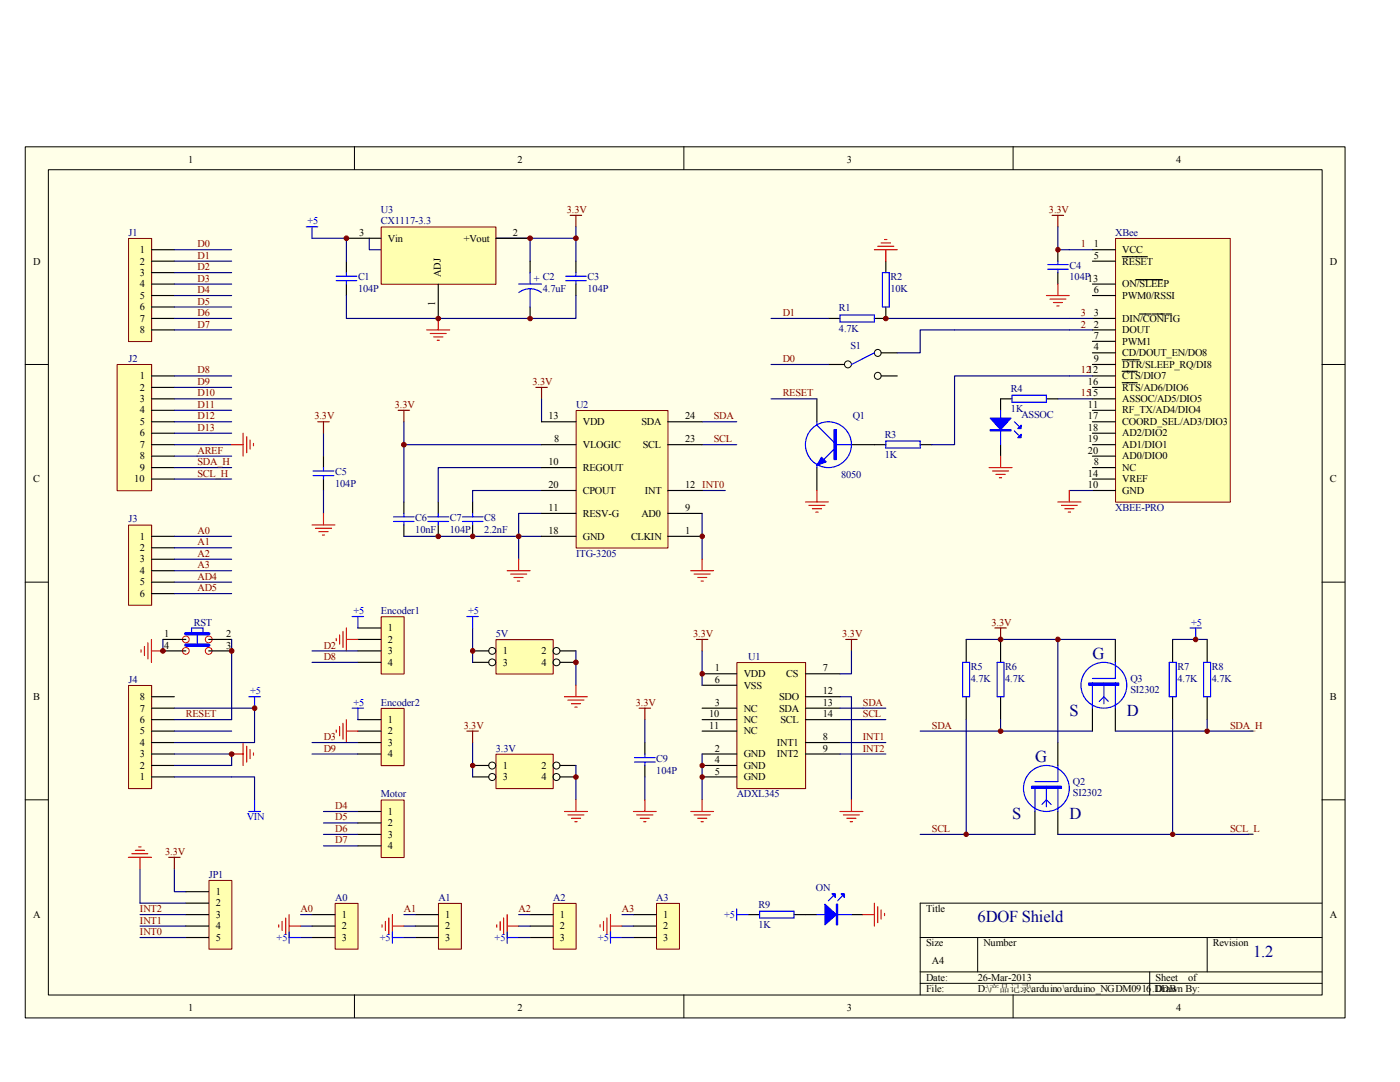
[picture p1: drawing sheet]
<svg xmlns="http://www.w3.org/2000/svg" width="279mm" height="216mm" viewBox="0 0 279 216" stroke-linecap="round" stroke-linejoin="round" font-family="sans-serif">
<path d="M5 29.3h263.4v173.8h-263.4z" fill="#ffffe8"/>
<g fill="none" stroke="#000" stroke-width=".2">
<path d="M5 29.3h263.4v173.8h-263.4zM9.7 33.9h254.2v164.6h-254.2zM70.7 29.3v4.5M136.5 29.3v4.5M202.2 29.3v4.5M5 72.7h4.6M263.8 72.7h4.6M5 116.2h4.6M263.8 116.2h4.6M5 159.6h4.6M263.8 159.6h4.6M70.7 198.5v4.6"/>
<path d="M136.5 198.5v4.6M183.6 187.1h80.2M183.6 193.9h80.2M183.6 196.2h80.2M195.1 187.1v6.8M202.2 198.5v4.6M229.4 193.9v4.6M240.9 187.1v6.8M263.8 180.2h-80.2v18.3"/>
</g>
<path d="M64.6 91v2.3M64.6 95.6v2.3M80.6 100.2v2.2M80.6 104.7v2.3M87.5 100.2v2.2M87.5 104.7v2.3M94.3 100.2v2.2M94.3 104.7v2.3" fill="none" stroke="#000" stroke-width=".23"/>
<g fill="none" stroke="#00f" stroke-width=".23">
<path d="M62.5 94h4.1M62.5 94.9h4.1M64.6 93.3v.7M64.6 94.9v.7M78.5 104.1h4.1M78.5 103.1h4.1M80.6 102.4v.7M80.6 104.1v.6M85.4 104.1h4.1M85.4 103.1h4.1M87.5 102.4v.7M87.5 104.1v.6"/>
<path d="M92.3 104.1h4.1M92.3 103.1h4.1M94.3 102.4v.7M94.3 104.1v.6"/>
</g>
<path d="M64.6 86.4v4.6M64.6 97.9v4.5" fill="none" stroke="#000080" stroke-width=".23"/>
<path d="M63.4 84.2h2.3M64.6 84.2v2.2" fill="none" stroke="#800000" stroke-width=".23"/>
<path d="M147.1 132.2h13.7v25.2h-13.7z" fill="#ffffb0"/>
<path d="M147.1 132.2h13.7v25.2h-13.7z" fill="none" stroke="#800000" stroke-width=".2"/>
<g fill="none" stroke="#000" stroke-width=".23">
<path d="M140.1 134.5h6.9M140.1 136.7h6.9M160.7 134.5h6.9M160.7 139h6.9M128.7 148.2v2.3M128.7 152.7v2.3M140.1 141.3h6.9M140.1 143.6h6.9M140.1 145.9h6.9M140.1 150.5h6.9M140.1 152.7h6.9M140.1 155h6.9"/>
<path d="M160.7 141.3h6.9M160.7 143.6h6.9M160.7 150.5h6.9M160.7 148.2h6.9"/>
</g>
<path d="M106.9 77.3h2.3M108.1 77.3v2.3M139 127.6h2.3M140.1 127.6v2.3M168.8 127.6h2.3M169.9 127.6v2.3M127.6 141.3h2.2M128.7 141.3v2.3" fill="none" stroke="#800000" stroke-width=".23"/>
<g fill="none" stroke="#000080" stroke-width=".23">
<path d="M108.1 79.6v4.6M108.1 88.7h-27.5v11.5M108.1 93.3h-20.6v6.9M108.1 97.9h-13.8v2.3M140.1 97.9h4.6M140.1 84.2h6.9M140.1 88.7h6.9M80.6 107h27.5M108.1 102.4h-4.6v9.2M140.1 102.4v9.2M140.1 129.9v6.8M167.6 139h2.3v20.6"/>
<path d="M169.9 129.9v4.6h-2.3M128.7 143.6v4.6M128.7 155v4.6M140.1 150.5v9.1M167.6 141.3h9.2M167.6 143.6h9.2M167.6 148.2h9.2"/>
</g>
<path d="M126.6 152.1h4.2M126.6 151.2h4.2M128.7 150.5v.7M128.7 152.1v.6" fill="none" stroke="#00f" stroke-width=".23"/>
<path d="M41.7 175.7h4.6v13.7h-4.6z" fill="#ffffb0"/>
<path d="M41.7 175.7h4.6v13.7h-4.6z" fill="none" stroke="#800000" stroke-width=".2"/>
<path d="M37.1 177.9h4.6M37.1 180.2h4.6M37.1 182.5h4.6M37.1 184.8h4.6M37.1 187.1h4.6" fill="none" stroke="#000" stroke-width=".23"/>
<path d="M80.6 84.2v4.5M27.9 173.4v6.8M34.8 173.4v4.5h2.3M27.9 182.5h9.2M27.9 184.8h9.2M27.9 187.1h9.2" fill="none" stroke="#000080" stroke-width=".23"/>
<path d="M79.5 81.9h2.2M80.6 81.9v2.3" fill="none" stroke="#800000" stroke-width=".23"/>
<path d="M115 82h18.3v27.3h-18.3z" fill="#ffffb0"/>
<path d="M115 81.9h18.3v27.4h-18.3z" fill="none" stroke="#800000" stroke-width=".2"/>
<g fill="none" stroke="#000" stroke-width=".23">
<path d="M69.1 52.1v2.3M69.1 56.7v2.3M105.8 52.1v2.3M114.9 52.1v2.3M114.9 56.7v2.3M105.8 61.3v2.2M108.1 84.2h6.8M108.1 88.7h6.8M108.1 93.3h6.8M108.1 97.9h6.8M133.3 84.2h6.8M133.3 88.7h6.8"/>
<path d="M133.3 97.9h6.8M108.1 102.4h6.8M108.1 107h6.8M133.3 102.4h6.8M133.3 107h6.8"/>
</g>
<g fill="none" stroke="#00f" stroke-width=".23">
<path d="M67.1 56h4.1M67.1 55.1h4.1M69.1 54.4v.7M69.1 56v.7M103.5 56.7h4.6M105.8 57.6l1.4 .3 .8 .5M105.8 57.6l-1.4 .3-.9 .5M105.8 54.4v2.3M105.8 57.6v3.7M112.9 56h4.1M112.9 55.1h4.1M114.9 54.4v.7"/>
<path d="M114.9 56v.7"/>
</g>
<path d="M113.8 43h2.3M114.9 43v2.3" fill="none" stroke="#800000" stroke-width=".23"/>
<path d="M62.3 47.5h6.8v4.6M69.1 59v4.5h45.8v-4.5M73.7 47.5v2.3h2.3M98.9 47.5h16M105.8 47.5v4.6M114.9 45.3v6.8" fill="none" stroke="#000080" stroke-width=".23"/>
<path d="M25.7 47.6h4.6v20.6h-4.6z" fill="#ffffb0"/>
<path d="M25.7 47.6h4.6v20.6h-4.6z" fill="none" stroke="#800000" stroke-width=".2"/>
<path d="M30.2 49.8h4.6M30.2 52.1h4.6M30.2 54.4h4.6M30.2 56.7h4.6M30.2 59h4.6M30.2 61.3h4.6M30.2 63.5h4.6M30.2 65.8h4.6" fill="none" stroke="#000" stroke-width=".23"/>
<path d="M23.4 72.8h6.9v25.1h-6.9z" fill="#ffffb0"/>
<path d="M23.4 72.7h6.9v25.2h-6.9z" fill="none" stroke="#800000" stroke-width=".2"/>
<path d="M30.2 75h4.6M30.2 77.3h4.6M30.2 79.6h4.6M30.2 81.9h4.6M30.2 84.2h4.6M30.2 86.4h4.6M30.2 88.7h4.6M30.2 91h4.6M30.2 93.3h4.6M30.2 95.6h4.6" fill="none" stroke="#000" stroke-width=".23"/>
<path d="M25.7 104.8h4.6v16h-4.6z" fill="#ffffb0"/>
<path d="M25.7 104.8h4.6v16h-4.6z" fill="none" stroke="#800000" stroke-width=".2"/>
<path d="M30.2 107h4.6M30.2 109.3h4.6M30.2 111.6h4.6M30.2 113.9h4.6M30.2 116.2h4.6M30.2 118.4h4.6" fill="none" stroke="#000" stroke-width=".23"/>
<path d="M25.7 136.8h4.6v20.6h-4.6z" fill="#ffffb0"/>
<path d="M25.7 136.8h4.6v20.6h-4.6z" fill="none" stroke="#800000" stroke-width=".2"/>
<g fill="none" stroke="#000" stroke-width=".23">
<path d="M30.2 139h4.6M222.6 127.6v4.6M30.2 155h4.6M30.2 152.7h4.6M30.2 150.5h4.6M30.2 148.2h4.6M30.2 145.9h4.6M30.2 143.6h4.6M30.2 141.3h4.6M211.1 148.2v4.5M218 141.3v4.6M222.6 141.3v4.6"/>
<path d="M206.5 161.9v4.6M211.1 161.9v4.6"/>
</g>
<g fill="none" stroke="#000080" stroke-width=".23">
<path d="M34.8 49.8h11.4M34.8 52.1h11.4M34.8 54.4h11.4M34.8 56.7h11.4M34.8 59h11.4M34.8 61.3h11.4M34.8 63.5h11.4M34.8 65.8h11.4M34.8 75h11.4M34.8 77.3h11.4M34.8 79.6h11.4M34.8 81.9h11.4"/>
<path d="M34.8 84.2h11.4M34.8 86.4h11.4M34.8 88.7h11.4M34.8 91h11.4M34.8 107h11.4M34.8 109.3h11.4M34.8 111.6h11.4M34.8 113.9h11.4M34.8 116.2h11.4M34.8 118.4h11.4M34.8 155h16v4.6M34.8 143.6h11.4"/>
<path d="M34.8 145.9h11.4M34.8 150.5h11.4v2.2h-11.4M50.8 141.3v6.9h-16"/>
</g>
<g fill="none" stroke="#00f" stroke-width=".23">
<path d="M61.1 45.3h2.3M62.3 45.3v2.2M49.7 139h2.3M50.8 139v2.3M218 136.3v5M220.3 136.3v4.1M222.6 132.2v3.2h-4.6M222.6 136.3v5M50.8 159.6v2.3M205.9 156.9h5.9v.4h-5.9zM206.5 156.9v5M208.8 156.9v4.1"/>
<path d="M211.1 152.7v3.3h-4.6M211.1 156.9v5M49.7 161.9h2.3M207.9 160.5l.9-.9 1 .9"/>
<circle cx="208.8" cy="157.3" r="4.6"/>
</g>
<path d="M46.2 88.7h2.3M48.5 86.4v4.6M49.2 87.1v3.2M49.9 87.8v1.8M50.6 88.5v.4M46.2 150.5h2.3M48.5 148.2v4.5M49.2 148.9v3.2M49.9 149.6v1.8M50.6 150.2v.5" fill="none" stroke="#f00" stroke-width=".23"/>
<path d="M205.9 157.1h5.9" fill="none" stroke="#00f" stroke-width=".42"/>
<path d="M217.3 136.3h6v.4h-6z" fill-rule="evenodd" fill="#00f"/>
<g fill="none" stroke="#00f" stroke-width=".23">
<path d="M192.1 132.2h1.4v6.8h-1.4zM199 132.2h1.4v6.8h-1.4zM217.3 136.3h6v.4h-6zM219.4 140l.9-1 .9 1M233.3 132.2h1.4v6.8h-1.4zM237.5 125.3h2.3M238.6 125.3v2.3M240.2 132.2h1.4v6.8h-1.4z"/>
<circle cx="220.3" cy="136.7" r="4.6"/>
</g>
<path d="M192.8 127.6v4.6M192.8 139v4.6M199.7 127.6v4.6M199.7 139v4.6M234 127.6v4.6M234 139v4.6M240.9 127.6v4.6M240.9 139v4.6" fill="none" stroke="#000" stroke-width=".23"/>
<path d="M192.8 127.6h29.8M211.1 127.6v20.6M234 127.6h6.9M183.6 145.9h34.4M192.8 143.6v22.9M199.7 143.6v2.3M222.6 145.9h27.5M234 143.6v22.9M240.9 143.6v2.3M183.6 166.5h22.9M211.1 166.5h39" fill="none" stroke="#000080" stroke-width=".23"/>
<path d="M198.5 125.3h2.3M199.7 125.3v2.3" fill="none" stroke="#800000" stroke-width=".23"/>
<circle cx="114.9" cy="47.5" r=".46" fill="#800000"/>
<circle cx="114.9" cy="47.5" r=".46" fill="none" stroke="#800000" stroke-width=".2"/>
<path d="M167.6 150.5h9.2M27.9 180.2h9.2" fill="none" stroke="#000080" stroke-width=".23"/>
<circle cx="46.2" cy="150.5" r=".46" fill="#800000"/>
<circle cx="46.2" cy="150.5" r=".46" fill="none" stroke="#800000" stroke-width=".2"/>
<path d="M222.7 47.6h22.8v52.6h-22.8z" fill="#ffffb0"/>
<path d="M222.6 47.6h22.9v52.6h-22.9z" fill="none" stroke="#800000" stroke-width=".2"/>
<g fill="none" stroke="#000" stroke-width=".23">
<path d="M176.8 52.1v2.3M218 49.8h4.6M218 52.1h4.6M218 59h4.6M218 56.7h4.6M223.9 51.2h5.1M226.7 55.8h5.3M165.3 63.5h2.3M176.8 61.3v2.2h-2.3M202 79.6h-2.3v2.3M208.8 79.6h2.3M218 65.8h4.6"/>
<path d="M218 63.5h4.6M218 70.4h4.6M218 72.7h4.6M218 75h4.6M218 77.3h4.6M218 79.6h4.6M218 68.1h4.6M223.9 71.8h3.5M223.9 74.1h3M223.9 76.4h3M227.4 62.7h2.3M229.9 62.7h2.5"/>
<path d="M232.7 62.7h1.1M174.5 88.7h2.3M183.6 88.7h2.3M199.7 88.7v2.3M218 81.9h4.6M218 84.2h4.6M218 86.4h4.6M218 88.7h4.6M218 91h4.6M218 95.6h4.6M218 97.9h4.6M218 93.3h4.6"/>
</g>
<path d="M213.4 49.8h4.6M211.1 79.6h6.9M213.4 63.5h4.6M213.4 65.8h4.6M213.4 75h4.6M213.4 97.9h4.6" fill="none" stroke="#000080" stroke-width=".23"/>
<path d="M176.1 54.4h1.4v6.9h-1.4zM167.6 62.9h6.9v1.4h-6.9zM202 78.9h6.8v1.4h-6.8zM176.8 88h6.8v1.4h-6.8zM199.7 81.9v6.8M202.4 86l.9 .9M202.4 84.2l.9 .8" fill="none" stroke="#00f" stroke-width=".23"/>
<path d="M197.6 83.4h4.2l-2.1 2.3z" fill="#00f"/>
<path d="M197.6 83.4h4.2l-2.1 2.3zM197.6 85.7h4.2v.3h-4.2z" fill="none" stroke="#00f" stroke-width=".23"/>
<path d="M197.6 85.9h4.2" fill="none" stroke="#00f" stroke-width=".25"/>
<path d="M203.8 86.7v.6h-.7z" fill="#00f"/>
<path d="M203.1 87.3l.7-.6v.6z" fill="none" stroke="#00f" stroke-width=".23"/>
<path d="M203.8 84.8v.7h-.7z" fill="#00f"/>
<path d="M163 84.2v.6l3.5 3.5M163 92.8v.5M166.5 89.6l-2.1 2.1M166.5 88.7h3.4M203.1 85.5l.7-.7v.7z" fill="none" stroke="#00f" stroke-width=".23"/>
<path d="M174.5 49.8h4.6M175.2 49.1h3.2M175.9 48.5h1.8M176.5 47.8h.5M176.8 49.8v2.3M197.4 93.3h4.6M198.1 94h3.2M198.8 94.7h1.8M199.4 95.3h.5M199.7 91v2.3" fill="none" stroke="#f00" stroke-width=".23"/>
<path d="M176.8 63.5h36.6M213.4 75h-22.9v13.7h-4.6" fill="none" stroke="#000080" stroke-width=".23"/>
<path d="M163 79.6v4.6M163 93.3v4.6M169.9 88.7h4.6" fill="none" stroke="#000" stroke-width=".23"/>
<path d="M166.5 85.7h.4v6h-.4z" fill-rule="evenodd" fill="#00f"/>
<path d="M166.5 85.7h.4v6h-.4z" fill="none" stroke="#00f" stroke-width=".23"/>
<path d="M164 91.2l.9 1-1.9 .6z" fill="#00f"/>
<g fill="none" stroke="#00f" stroke-width=".23">
<path d="M164 91.2l.9 1-1.9 .6z"/>
<circle cx="165.3" cy="88.7" r="4.6"/>
</g>
<path d="M163 97.9v2.3M213.4 97.9v2.3M160.7 100.2h4.6M161.4 100.8h3.2M162.1 101.5h1.9M162.8 102.2h.5M211.1 100.2h4.6M211.8 100.8h3.2M212.5 101.5h1.8M213.2 102.2h.5" fill="none" stroke="#f00" stroke-width=".23"/>
<path d="M211.1 45.3v4.5h2.3M153.9 79.6h9.1M153.9 63.5h11.4M190.5 65.8h22.9" fill="none" stroke="#000080" stroke-width=".23"/>
<path d="M76.1 123.1h4.5v11.4h-4.5z" fill="#ffffb0"/>
<path d="M76.1 123.1h4.5v11.4h-4.5z" fill="none" stroke="#800000" stroke-width=".2"/>
<path d="M71.4 125.3h4.6M71.4 127.6h4.6M71.4 129.9h4.6M71.4 132.2h4.6" fill="none" stroke="#000" stroke-width=".23"/>
<path d="M76.1 141.4h4.5v11.4h-4.5z" fill="#ffffb0"/>
<path d="M76.1 141.4h4.5v11.4h-4.5z" fill="none" stroke="#800000" stroke-width=".2"/>
<path d="M71.4 143.6h4.6M71.4 145.9h4.6M71.4 148.2h4.6M71.4 150.5h4.6" fill="none" stroke="#000" stroke-width=".23"/>
<path d="M70.3 123h2.3M71.4 123v2.3M70.3 141.3h2.3M71.4 141.3v2.3" fill="none" stroke="#00f" stroke-width=".23"/>
<g fill="none" stroke="#f00" stroke-width=".23">
<path d="M85.2 65.8h4.5M85.9 66.5h3.2M86.5 67.2h1.9M87.2 67.9h.5M87.5 63.5v2.3M62.3 104.7h4.5M62.9 105.4h3.3M63.6 106.1h1.9M64.3 106.8h.5M64.6 102.4v2.3M101.2 113.9h4.6M101.9 114.6h3.2"/>
<path d="M102.6 115.2h1.8M103.3 116h.4M103.5 111.6v2.3M137.8 113.9h4.6M138.5 114.6h3.2M139.2 115.2h1.9M139.9 116h.5M140.1 111.6v2.3M67.1 127.4v.4M67.8 126.7v1.8M68.5 126v3.2M69.1 125.3v4.6"/>
<path d="M69.1 127.6h2.3M67.1 145.7v.4M67.8 145v1.8M68.5 144.3v3.2M69.1 143.6v4.6M69.1 145.9h2.3M128.7 159.6v2.3M140.1 159.6v2.3M169.9 159.6v2.3M25.6 171.1h4.6M26.3 170.3h3.2M27 169.7h1.8"/>
<path d="M27.7 169h.5M27.9 171.1v2.3M126.4 161.9h4.6M127.1 162.6h3.2M127.8 163.3h1.8M128.4 164h.5M137.8 161.9h4.6M138.5 162.6h3.2M139.2 163.3h1.9M139.9 164h.5M167.6 161.9h4.6M168.3 162.6h3.2"/>
<path d="M169 163.3h1.8M169.7 164h.4"/>
</g>
<path d="M62.3 132.2h9.1M62.3 129.9h9.1M62.3 148.2h9.1M62.3 150.5h9.1" fill="none" stroke="#000080" stroke-width=".23"/>
<path d="M76.1 159.7h4.5v11.4h-4.5z" fill="#ffffb0"/>
<path d="M76.1 159.6h4.5v11.5h-4.5z" fill="none" stroke="#800000" stroke-width=".2"/>
<path d="M71.4 161.9h4.6M71.4 164.2h4.6M71.4 166.5h4.6M71.4 168.8h4.6" fill="none" stroke="#000" stroke-width=".23"/>
<path d="M64.6 161.9h6.8M64.6 164.2h6.8M64.6 166.5h6.8M64.6 168.8h6.8" fill="none" stroke="#000080" stroke-width=".23"/>
<path d="M66.9 180.3h4.6v9.1h-4.6z" fill="#ffffb0"/>
<path d="M66.9 180.3h4.6v9.1h-4.6z" fill="none" stroke="#800000" stroke-width=".2"/>
<path d="M62.3 182.5h4.5M62.3 184.8h4.5M62.3 187.1h4.5" fill="none" stroke="#000" stroke-width=".23"/>
<path d="M87.5 180.3h4.6v9.1h-4.6z" fill="#ffffb0"/>
<path d="M87.5 180.3h4.6v9.1h-4.6z" fill="none" stroke="#800000" stroke-width=".2"/>
<path d="M82.9 182.5h4.6M82.9 184.8h4.6M82.9 187.1h4.6" fill="none" stroke="#000" stroke-width=".23"/>
<path d="M131.1 180.3h4.5v9.1h-4.5z" fill="#ffffb0"/>
<path d="M131 180.3h4.6v9.1h-4.6z" fill="none" stroke="#800000" stroke-width=".2"/>
<path d="M126.4 182.5h4.6M126.4 184.8h4.6M126.4 187.1h4.6" fill="none" stroke="#000" stroke-width=".23"/>
<path d="M110.4 180.3h4.6v9.1h-4.6z" fill="#ffffb0"/>
<path d="M110.4 180.3h4.6v9.1h-4.6z" fill="none" stroke="#800000" stroke-width=".2"/>
<path d="M32.5 129.9h4.6M32.5 127.6h4.6M41.7 129.9h4.5M41.7 127.6h4.5M105.8 182.5h4.6M105.8 184.8h4.6M105.8 187.1h4.6" fill="none" stroke="#000" stroke-width=".23"/>
<g fill="none" stroke="#000080" stroke-width=".23">
<path d="M32.5 127.6v2.3M46.2 127.6v16M60 182.5h2.3M60 184.8h2.3M60 187.1h2.3M80.6 182.5h2.3M80.6 184.8h2.3M80.6 187.1h2.3M103.5 182.5h2.3M103.5 184.8h2.3M103.5 187.1h2.3M124.1 182.5h2.3"/>
<path d="M124.1 184.8h2.3M124.1 187.1h2.3"/>
</g>
<g fill="none" stroke="#f00" stroke-width=".23">
<path d="M28.2 129.7v.4M28.8 129v1.8M29.5 128.3v3.2M30.2 127.6v4.6M30.2 129.9h2.3M55.6 184.5v.5M56.3 183.9v1.8M57 183.2v3.2M57.7 182.5v4.6M57.7 184.8h2.3M76.2 184.5v.5M76.9 183.9v1.8"/>
<path d="M77.6 183.2v3.2M78.3 184.8h2.3M78.3 182.5v4.6M99.1 184.5v.5M99.8 183.9v1.8M100.5 183.2v3.2M101.2 184.8h2.3M101.2 182.5v4.6M119.8 184.5v.5M120.4 183.9v1.8M121.1 183.2v3.2M121.8 184.8h2.3"/>
<path d="M121.8 182.5v4.6"/>
</g>
<path d="M38.2 126.4v-1.1h2.3v1.1M39.4 126.4v2.3M57.7 185.9v2.3M57.7 187.1h2.3M78.3 187.1h2.3M78.3 185.9v2.3M101.2 187.1h2.3M101.2 185.9v2.3M121.8 187.1h2.3M121.8 185.9v2.3" fill="none" stroke="#00f" stroke-width=".23"/>
<g fill="none" stroke="#f00" stroke-width=".2">
<circle cx="37.1" cy="129.9" r=".68"/>
<circle cx="37.1" cy="127.6" r=".68"/>
<circle cx="41.7" cy="129.9" r=".68"/>
<circle cx="41.7" cy="127.6" r=".68"/>
</g>
<path d="M37.1 126.4h4.6M37.1 128.7h4.6" fill="none" stroke="#00f" stroke-width=".69"/>
<circle cx="140.1" cy="134.5" r=".46" fill="#800000"/>
<circle cx="140.1" cy="134.5" r=".46" fill="none" stroke="#800000" stroke-width=".2"/>
<circle cx="140.1" cy="152.8" r=".45" fill="#800000"/>
<circle cx="140.1" cy="152.8" r=".45" fill="none" stroke="#800000" stroke-width=".2"/>
<circle cx="140.1" cy="155" r=".45" fill="#800000"/>
<circle cx="140.1" cy="155" r=".45" fill="none" stroke="#800000" stroke-width=".2"/>
<circle cx="211.1" cy="127.6" r=".46" fill="#800000"/>
<circle cx="211.1" cy="127.6" r=".46" fill="none" stroke="#800000" stroke-width=".2"/>
<circle cx="199.7" cy="145.9" r=".46" fill="#800000"/>
<circle cx="199.7" cy="145.9" r=".46" fill="none" stroke="#800000" stroke-width=".2"/>
<circle cx="240.9" cy="145.9" r=".44" fill="#800000"/>
<circle cx="240.9" cy="145.9" r=".44" fill="none" stroke="#800000" stroke-width=".2"/>
<circle cx="234" cy="166.5" r=".45" fill="#800000"/>
<circle cx="234" cy="166.5" r=".45" fill="none" stroke="#800000" stroke-width=".2"/>
<circle cx="192.8" cy="166.5" r=".44" fill="#800000"/>
<circle cx="192.8" cy="166.5" r=".44" fill="none" stroke="#800000" stroke-width=".2"/>
<circle cx="238.6" cy="127.6" r=".45" fill="#800000"/>
<circle cx="238.6" cy="127.6" r=".45" fill="none" stroke="#800000" stroke-width=".2"/>
<circle cx="94.3" cy="107" r=".46" fill="#800000"/>
<circle cx="94.3" cy="107" r=".46" fill="none" stroke="#800000" stroke-width=".2"/>
<circle cx="80.6" cy="88.7" r=".46" fill="#800000"/>
<circle cx="80.6" cy="88.7" r=".46" fill="none" stroke="#800000" stroke-width=".2"/>
<circle cx="103.5" cy="107" r=".46" fill="#800000"/>
<circle cx="103.5" cy="107" r=".46" fill="none" stroke="#800000" stroke-width=".2"/>
<path d="M76.1 45.3h22.9v11.4h-22.9z" fill="#ffffb0"/>
<path d="M76.1 45.3h22.9v11.4h-22.9z" fill="none" stroke="#800000" stroke-width=".2"/>
<path d="M69.1 47.5h6.9M87.5 56.7v6.8M98.9 47.5h6.9" fill="none" stroke="#000" stroke-width=".23"/>
<path d="M99 127.7h11.4v6.8h-11.4z" fill="#ffffb0"/>
<path d="M99 127.6h11.4v6.9h-11.4z" fill="none" stroke="#800000" stroke-width=".2"/>
<g fill="none" stroke="#000" stroke-width=".2">
<circle cx="98.2" cy="132.2" r=".69"/>
<circle cx="98.2" cy="129.9" r=".69"/>
<circle cx="111.1" cy="129.9" r=".69"/>
<circle cx="111.1" cy="132.2" r=".69"/>
</g>
<path d="M94.3 129.9h3.2M94.3 132.2h3.2M111.8 129.9h3.1M111.8 132.2h3.1" fill="none" stroke="#000" stroke-width=".23"/>
<path d="M99 150.5h11.4v6.9h-11.4z" fill="#ffffb0"/>
<path d="M99 150.5h11.4v6.9h-11.4z" fill="none" stroke="#800000" stroke-width=".2"/>
<g fill="none" stroke="#000" stroke-width=".2">
<circle cx="98.2" cy="152.8" r=".7"/>
<circle cx="98.2" cy="155" r=".7"/>
<circle cx="111.1" cy="155" r=".7"/>
<circle cx="111.1" cy="152.8" r=".7"/>
</g>
<path d="M94.3 152.7h3.2M94.3 155h3.2M111.8 152.7h3.1M111.8 155h3.1" fill="none" stroke="#000" stroke-width=".23"/>
<path d="M94.3 125.3v6.9" fill="none" stroke="#000080" stroke-width=".23"/>
<circle cx="94.3" cy="129.9" r=".46" fill="#800000"/>
<circle cx="94.3" cy="129.9" r=".46" fill="none" stroke="#800000" stroke-width=".2"/>
<path d="M114.9 129.9v6.8M94.3 148.2v6.8" fill="none" stroke="#000080" stroke-width=".23"/>
<circle cx="114.9" cy="132.2" r=".46" fill="#800000"/>
<circle cx="114.9" cy="132.2" r=".46" fill="none" stroke="#800000" stroke-width=".2"/>
<path d="M114.9 152.7v6.9" fill="none" stroke="#000080" stroke-width=".23"/>
<path d="M112.6 139h4.6M113.3 139.7h3.2M114.9 136.7v2.3M114 140.4h1.9M114.7 141.1h.5M114.9 159.6v2.3M112.6 161.9h4.6M113.3 162.6h3.2M114 163.3h1.9M114.7 164h.5" fill="none" stroke="#f00" stroke-width=".23"/>
<path d="M93.2 123h2.3M94.3 123v2.3" fill="none" stroke="#00f" stroke-width=".23"/>
<path d="M93.2 145.9h2.3M94.3 145.9v2.3" fill="none" stroke="#800000" stroke-width=".23"/>
<circle cx="94.3" cy="152.8" r=".45" fill="#800000"/>
<circle cx="94.3" cy="152.8" r=".45" fill="none" stroke="#800000" stroke-width=".2"/>
<circle cx="114.9" cy="155" r=".45" fill="#800000"/>
<circle cx="114.9" cy="155" r=".45" fill="none" stroke="#800000" stroke-width=".2"/>
<path d="M210 43h2.3M211.1 43v2.3" fill="none" stroke="#800000" stroke-width=".23"/>
<path d="M211.1 49.8v2.3M211.1 54.4v2.3" fill="none" stroke="#000" stroke-width=".23"/>
<path d="M209.1 52.8h4.1M209.1 53.7h4.1M211.1 52.1v.7M211.1 53.7v.7" fill="none" stroke="#00f" stroke-width=".23"/>
<path d="M208.8 59h4.6M209.6 59.7h3.1M211.1 56.7v2.3M210.2 60.4h1.8M210.9 61h.5" fill="none" stroke="#f00" stroke-width=".23"/>
<circle cx="105.8" cy="63.6" r=".46" fill="#800000"/>
<circle cx="105.8" cy="63.6" r=".46" fill="none" stroke="#800000" stroke-width=".2"/>
<circle cx="211.1" cy="49.8" r=".46" fill="#800000"/>
<circle cx="211.1" cy="49.8" r=".46" fill="none" stroke="#800000" stroke-width=".2"/>
<circle cx="87.5" cy="107" r=".46" fill="#800000"/>
<circle cx="87.5" cy="107" r=".46" fill="none" stroke="#800000" stroke-width=".2"/>
<circle cx="199.7" cy="127.6" r=".46" fill="#800000"/>
<circle cx="199.7" cy="127.6" r=".46" fill="none" stroke="#800000" stroke-width=".2"/>
<circle cx="69.1" cy="47.5" r=".46" fill="#800000"/>
<circle cx="69.1" cy="47.5" r=".46" fill="none" stroke="#800000" stroke-width=".2"/>
<circle cx="87.5" cy="63.6" r=".46" fill="#800000"/>
<circle cx="87.5" cy="63.6" r=".46" fill="none" stroke="#800000" stroke-width=".2"/>
<circle cx="105.8" cy="47.5" r=".46" fill="#800000"/>
<circle cx="105.8" cy="47.5" r=".46" fill="none" stroke="#800000" stroke-width=".2"/>
<path d="M149.3 182.5h2.3M158.5 182.5h4.5M169.9 182.5h2.3" fill="none" stroke="#000" stroke-width=".23"/>
<path d="M166.2 178.8l-.9 .9M168.1 178.8l-.9 .9M151.6 181.8h6.9v1.4h-6.9zM163 182.5h6.9" fill="none" stroke="#00f" stroke-width=".23"/>
<path d="M164.6 180.4l2.3 2.1-2.3 2z" fill="#00f"/>
<path d="M164.6 180.4l2.3 2.1-2.3 2zM166.9 180.4h.3v4.1h-.3z" fill="none" stroke="#00f" stroke-width=".23"/>
<path d="M167 180.4v4.1" fill="none" stroke="#00f" stroke-width=".25"/>
<path d="M167.9 178.4h.6v.7z" fill="#00f"/>
<path d="M167.9 178.4h.6v.7z" fill="none" stroke="#00f" stroke-width=".23"/>
<path d="M166 178.4h.7v.7z" fill="#00f"/>
<path d="M166 178.4h.7v.7zM147 181.4v2.2M147 182.5h2.3" fill="none" stroke="#00f" stroke-width=".23"/>
<path d="M172.2 182.5h2.3M174.5 180.2v4.6M175.2 180.9v3.2M175.9 181.6v1.8M176.5 182.2v.5" fill="none" stroke="#f00" stroke-width=".23"/>
<circle cx="176.8" cy="63.6" r=".46" fill="#800000"/>
<circle cx="176.8" cy="63.6" r=".46" fill="none" stroke="#800000" stroke-width=".2"/>
<g fill="none" stroke="#000" stroke-width=".2">
<circle cx="169.2" cy="72.7" r=".7"/>
<circle cx="175.2" cy="75" r=".69"/>
<circle cx="175.2" cy="70.4" r=".68"/>
</g>
<path d="M165.3 72.7h3.2M175.9 70.4h3.2M175.9 75h3.2" fill="none" stroke="#000" stroke-width=".23"/>
<path d="M174.5 70.4l-4.6 2.3" fill="none" stroke="#00f" stroke-width=".23"/>
<path d="M153.9 72.7h11.4M190.5 65.8h-6.9v4.6h-4.5" fill="none" stroke="#000080" stroke-width=".23"/>
<circle cx="140.1" cy="107" r=".46" fill="#800000"/>
<circle cx="140.1" cy="107" r=".46" fill="none" stroke="#800000" stroke-width=".2"/>
<path d="M33.7 171.1h2.2M34.8 171.1v2.3" fill="none" stroke="#800000" stroke-width=".23"/>
<path d="M34.8 93.3h11.4M34.8 95.6h11.4" fill="none" stroke="#000080" stroke-width=".23"/>
<circle cx="46.2" cy="129.9" r=".46" fill="#800000"/>
<circle cx="46.2" cy="129.9" r=".46" fill="none" stroke="#800000" stroke-width=".2"/>
<circle cx="32.5" cy="129.9" r=".46" fill="#800000"/>
<circle cx="32.5" cy="129.9" r=".46" fill="none" stroke="#800000" stroke-width=".2"/>
<path d="M34.8 141.3h16" fill="none" stroke="#000080" stroke-width=".23"/>
<circle cx="50.8" cy="141.3" r=".46" fill="#800000"/>
<circle cx="50.8" cy="141.3" r=".46" fill="none" stroke="#800000" stroke-width=".2"/>
<g font-size="3.3" fill="#000080">
<text x="218" y="131.4">G</text>
<text x="213.4" y="142.8">S</text>
<text x="224.9" y="142.8">D</text>
<text x="206.6" y="152">G</text>
<text x="202" y="163.4">S</text>
<text x="213.4" y="163.4">D</text>
<text x="195.1" y="184">6DOF Shield</text>
<text x="250.1" y="190.9">1.2</text>
</g>
<g font-size="2.1">
<text x="37.5" y="32.4">1</text>
<text x="103.3" y="32.4">2</text>
<text x="169" y="32.4">3</text>
<text x="234.7" y="32.4">4</text>
<text x="71.7" y="47.1">3</text>
<text x="102.4" y="47.1">2</text>
<text x="6.6" y="52.8">D</text>
<text x="27.9" y="50.5">1</text>
<text x="27.9" y="52.8">2</text>
<text x="77.4" y="48.2">Vin</text>
<text x="92.5" y="48.2">+Vout</text>
<text x="218.3" y="49.4">1</text>
<text x="218.3" y="51.6">5</text>
<text x="224" y="50.5">VCC</text>
<text x="224" y="52.8">RESET</text>
<text x="265.4" y="52.8">D</text>
<text x="27.9" y="55.1">3</text>
<text x="27.9" y="57.4">4</text>
<text x="27.9" y="59.6">5</text>
<text x="88" y="55.3" transform="rotate(-90 88 55.3)">ADJ</text>
<text x="218.3" y="58.5">6</text>
<text x="224" y="59.6">PWM0/RSSI</text>
<text x="224" y="57.4">ON/SLEEP</text>
<text x="27.9" y="61.9">6</text>
<text x="27.9" y="64.2">7</text>
<text x="86.9" y="61" transform="rotate(-90 86.9 61)">1</text>
<text x="218.3" y="65.4">2</text>
<text x="218.3" y="63.1">3</text>
<text x="224" y="64.2">DIN/CONFIG</text>
<text x="27.9" y="66.5">8</text>
<text x="218.3" y="69.9">4</text>
<text x="218.3" y="67.6">7</text>
<text x="224" y="66.5">DOUT</text>
<text x="224" y="71.1">CD/DOUT_EN/DO8</text>
<text x="224" y="68.8">PWM1</text>
<text x="27.9" y="75.6">1</text>
<text x="27.9" y="77.9">2</text>
<text x="217.1" y="76.8">16</text>
<text x="218.3" y="72.2">9</text>
<text x="224" y="73.4">DTR/SLEEP_RQ/DI8</text>
<text x="224" y="75.6">CTS/DIO7</text>
<text x="224" y="77.9">RTS/AD6/DIO6</text>
<text x="27.9" y="80.2">3</text>
<text x="27.9" y="82.5">4</text>
<text x="109.5" y="83.7">13</text>
<text x="136.7" y="83.7">24</text>
<text x="217.1" y="81.4">11</text>
<text x="217.1" y="83.7">17</text>
<text x="224" y="80.2">ASSOC/AD5/DIO5</text>
<text x="224" y="82.5">RF_TX/AD4/DIO4</text>
<text x="27.9" y="84.8">5</text>
<text x="27.9" y="87.1">6</text>
<text x="27.9" y="89.4">7</text>
<text x="110.6" y="88.2">8</text>
<text x="116.3" y="84.8">VDD</text>
<text x="116.3" y="89.4">VLOGIC</text>
<text x="128" y="84.8">SDA</text>
<text x="128.3" y="89.4">SCL</text>
<text x="136.7" y="88.2">23</text>
<text x="217.1" y="85.9">18</text>
<text x="217.1" y="88.2">19</text>
<text x="224" y="84.8">COORD_SEL/AD3/DIO3</text>
<text x="224" y="87.1">AD2/DIO2</text>
<text x="224" y="89.4">AD1/DIO1</text>
<text x="27.9" y="91.7">8</text>
<text x="27.9" y="93.9">9</text>
<text x="109.5" y="92.8">10</text>
<text x="116.3" y="93.9">REGOUT</text>
<text x="217.1" y="90.5">20</text>
<text x="217.1" y="95.1">14</text>
<text x="218.3" y="92.8">8</text>
<text x="224" y="93.9">NC</text>
<text x="224" y="91.7">AD0/DIO0</text>
<text x="6.6" y="96.2">C</text>
<text x="26.8" y="96.2">10</text>
<text x="109.5" y="97.4">20</text>
<text x="109.5" y="101.9">11</text>
<text x="116.3" y="98.5">CPOUT</text>
<text x="128.7" y="98.5">INT</text>
<text x="136.7" y="97.4">12 INT0</text>
<text x="136.7" y="101.9">9</text>
<text x="217.1" y="97.4">10</text>
<text x="224" y="96.2">VREF</text>
<text x="224" y="98.5">GND</text>
<text x="265.4" y="96.2">C</text>
<text x="27.9" y="107.7">1</text>
<text x="109.5" y="106.5">18</text>
<text x="116.3" y="103.1">RESV-G</text>
<text x="116.3" y="107.7">GND</text>
<text x="125.9" y="107.7">CLKIN</text>
<text x="128" y="103.1">AD0</text>
<text x="136.7" y="106.5">1</text>
<text x="27.9" y="109.9">2</text>
<text x="27.9" y="112.2">3</text>
<text x="27.9" y="114.5">4</text>
<text x="27.9" y="116.8">5</text>
<text x="27.9" y="119.1">6</text>
<text x="77.4" y="126">1</text>
<text x="32.8" y="129.4">4</text>
<text x="32.8" y="127.1">1</text>
<text x="45.1" y="127.1">2</text>
<text x="45.1" y="129.4">3</text>
<text x="77.4" y="128.3">2</text>
<text x="77.4" y="130.6">3</text>
<text x="100.3" y="130.6">1</text>
<text x="108.1" y="130.6">2</text>
<text x="77.4" y="132.8">4</text>
<text x="100.3" y="132.8">3</text>
<text x="108.1" y="132.8">4</text>
<text x="142.7" y="134">1</text>
<text x="142.7" y="136.3">6</text>
<text x="148.4" y="135.1">VDD</text>
<text x="148.4" y="137.4">VSS</text>
<text x="156.9" y="135.1">CS</text>
<text x="164.2" y="134">7</text>
<text x="6.6" y="139.7">B</text>
<text x="27.9" y="142">7</text>
<text x="27.9" y="139.7">8</text>
<text x="141.5" y="143.1">10</text>
<text x="142.7" y="140.8">3</text>
<text x="148.4" y="142">NC</text>
<text x="155.5" y="142">SDA</text>
<text x="155.5" y="139.7">SDO</text>
<text x="164.2" y="143.1">14</text>
<text x="164.2" y="140.8">13</text>
<text x="164.2" y="138.6">12</text>
<text x="265.4" y="139.7">B</text>
<text x="27.9" y="148.8">4</text>
<text x="27.9" y="146.6">5</text>
<text x="27.9" y="144.3">6</text>
<text x="77.4" y="144.3">1</text>
<text x="77.4" y="146.6">2</text>
<text x="77.4" y="148.8">3</text>
<text x="141.5" y="145.4">11</text>
<text x="142.7" y="150">2</text>
<text x="148.4" y="144.3">NC</text>
<text x="148.4" y="146.6">NC</text>
<text x="155" y="148.8">INT1</text>
<text x="155.7" y="144.3">SCL</text>
<text x="164.2" y="150">9</text>
<text x="164.2" y="147.7">8</text>
<text x="27.9" y="155.7">1</text>
<text x="27.9" y="153.4">2</text>
<text x="27.9" y="151.1">3</text>
<text x="77.4" y="151.1">4</text>
<text x="100.3" y="153.4">1</text>
<text x="100.3" y="155.7">3</text>
<text x="108.1" y="153.4">2</text>
<text x="108.1" y="155.7">4</text>
<text x="142.7" y="152.3">4</text>
<text x="142.7" y="154.6">5</text>
<text x="148.4" y="151.1">GND</text>
<text x="148.4" y="153.4">GND</text>
<text x="148.4" y="155.7">GND</text>
<text x="155" y="151.1">INT2</text>
<text x="77.4" y="162.6">1</text>
<text x="77.4" y="164.8">2</text>
<text x="77.4" y="167.1">3</text>
<text x="77.4" y="169.4">4</text>
<text x="43.1" y="178.6">1</text>
<text x="6.6" y="183.1">A</text>
<text x="43.1" y="180.8">2</text>
<text x="43.1" y="183.1">3</text>
<text x="43.1" y="185.4">4</text>
<text x="68.2" y="183.1">1</text>
<text x="68.2" y="185.4">2</text>
<text x="88.9" y="183.1">1</text>
<text x="88.9" y="185.4">2</text>
<text x="111.8" y="183.1">1</text>
<text x="111.8" y="185.4">2</text>
<text x="132.4" y="183.1">1</text>
<text x="132.4" y="185.4">2</text>
<text x="184.8" y="182">Title</text>
<text x="265.4" y="183.1">A</text>
<text x="43.1" y="187.7">5</text>
<text x="68.2" y="187.7">3</text>
<text x="88.9" y="187.7">3</text>
<text x="111.8" y="187.7">3</text>
<text x="132.4" y="187.7">3</text>
<text x="184.8" y="188.8">Size</text>
<text x="196.3" y="188.8">Number</text>
<text x="242.1" y="188.8">Revision</text>
<text x="184.8" y="195.7">Date:</text>
<text x="184.8" y="198">File:</text>
<text x="186" y="192.3">A4</text>
<text x="195.1" y="195.7">26-Mar-2013</text>
<text x="195.1" y="198">D:\产产产产\arduino\arduino_NGDM0916.DDB</text>
<text x="230.6" y="198">Drawn By:</text>
<text x="230.6" y="195.7">Sheet</text>
<text x="237.1" y="195.7">of</text>
<text x="37.5" y="201.7">1</text>
<text x="103.3" y="201.7">2</text>
<text x="169" y="201.7">3</text>
<text x="234.7" y="201.7">4</text>
</g>
<g font-size="2.1" fill="#000080">
<text x="25.7" y="47.1">J1</text>
<text x="76" y="42.5">U3</text>
<text x="76" y="44.8">CX1117-3.3</text>
<text x="222.6" y="47.1">XBee</text>
<text x="213.4" y="53.7">C4</text>
<text x="71.5" y="56">C1</text>
<text x="71.5" y="58.3">104P</text>
<text x="106.5" y="56.2">+ C2</text>
<text x="108.3" y="58.3">4.7uF</text>
<text x="117.3" y="56">C3</text>
<text x="117.3" y="58.3">104P</text>
<text x="177.7" y="56">R2</text>
<text x="177.7" y="58.3">10K</text>
<text x="213.4" y="56">104P13</text>
<text x="167.4" y="62.1">R1</text>
<text x="167.4" y="66.3">4.7K</text>
<text x="169.7" y="69.7">S1</text>
<text x="25.7" y="72.2">J2</text>
<text x="115" y="81.4">U2</text>
<text x="170.2" y="83.7">Q1</text>
<text x="201.8" y="78.1">R4</text>
<text x="201.8" y="82.3">1K</text>
<text x="203.8" y="83.4">ASSOC</text>
<text x="176.6" y="87.3">R3</text>
<text x="66.9" y="94.9">C5</text>
<text x="167.9" y="95.3">8050</text>
<text x="176.6" y="91.4">1K</text>
<text x="66.9" y="97.2">104P</text>
<text x="222.6" y="101.9">XBEE-PRO</text>
<text x="25.7" y="104.2">J3</text>
<text x="82.9" y="104">C6</text>
<text x="82.9" y="106.3">10nF</text>
<text x="89.8" y="104">C7</text>
<text x="89.8" y="106.3">104P</text>
<text x="96.6" y="104">C8</text>
<text x="96.6" y="106.3">2.2nF</text>
<text x="115" y="111.1">ITG-3205</text>
<text x="38.7" y="124.8">RST</text>
<text x="76" y="122.6">Encoder1</text>
<text x="98.9" y="127.1">5V</text>
<text x="149.3" y="131.7">U1</text>
<text x="25.7" y="136.3">J4</text>
<text x="193.8" y="133.7">R5</text>
<text x="193.8" y="136">4.7K</text>
<text x="200.6" y="133.7">R6</text>
<text x="200.6" y="136">4.7K</text>
<text x="225.6" y="136">Q3</text>
<text x="235" y="133.7">R7</text>
<text x="235" y="136">4.7K</text>
<text x="241.9" y="133.7">R8</text>
<text x="241.9" y="136">4.7K</text>
<text x="76" y="140.8">Encoder2</text>
<text x="225.6" y="138.3">SI2302</text>
<text x="98.9" y="150">3.3V</text>
<text x="131" y="152">C9</text>
<text x="131" y="154.3">104P</text>
<text x="76" y="159.1">Motor</text>
<text x="147" y="159.1">ADXL345</text>
<text x="214.1" y="156.6">Q2</text>
<text x="214.1" y="158.9">SI2302</text>
<text x="41.7" y="175.1">JP1</text>
<text x="66.9" y="179.7">A0</text>
<text x="87.5" y="179.7">A1</text>
<text x="110.4" y="179.7">A2</text>
<text x="131" y="179.7">A3</text>
<text x="162.8" y="177.9">ON</text>
<text x="151.4" y="181.1">R9</text>
<text x="151.4" y="185.2">1K</text>
</g>
<g font-size="2.1" fill="#00f">
<text x="61.4" y="44.8">+5</text>
<text x="70.5" y="122.6">+5</text>
<text x="93.4" y="122.6">+5</text>
<text x="237.7" y="124.8">+5</text>
<text x="49.9" y="138.6">+5</text>
<text x="70.5" y="140.8">+5</text>
<text x="49.2" y="163.7">VIN</text>
<text x="144.5" y="183.1">+5</text>
<text x="55.2" y="187.7">+5</text>
<text x="75.8" y="187.7">+5</text>
<text x="98.7" y="187.7">+5</text>
<text x="119.3" y="187.7">+5</text>
</g>
<g font-size="2.1" fill="#800000">
<text x="113.1" y="42.5">3.3V</text>
<text x="209.3" y="42.5">3.3V</text>
<text x="39.4" y="49.4">D0</text>
<text x="39.4" y="51.6">D1</text>
<text x="39.4" y="53.9">D2</text>
<text x="215.7" y="49.4">1</text>
<text x="39.4" y="56.2">D3</text>
<text x="39.4" y="58.5">D4</text>
<text x="39.4" y="63.1">D6</text>
<text x="39.4" y="60.8">D5</text>
<text x="39.4" y="65.4">D7</text>
<text x="156.2" y="63.1">D1</text>
<text x="215.7" y="65.4">2</text>
<text x="215.7" y="63.1">3</text>
<text x="39.4" y="74.5">D8</text>
<text x="39.4" y="76.8">D9</text>
<text x="106.3" y="76.8">3.3V</text>
<text x="156.2" y="72.2">D0</text>
<text x="215.7" y="74.5">1212</text>
<text x="39.4" y="79.1">D10</text>
<text x="39.4" y="81.4">D11</text>
<text x="39.4" y="83.7">D12</text>
<text x="62.7" y="83.7">3.3V</text>
<text x="78.8" y="81.4">3.3V</text>
<text x="142.5" y="83.7">SDA</text>
<text x="156.2" y="79.1">RESET</text>
<text x="215.7" y="79.1">1515</text>
<text x="39.4" y="85.9">D13</text>
<text x="142.5" y="88.2">SCL</text>
<text x="39.4" y="90.5">AREF</text>
<text x="39.4" y="92.8">SDA_H</text>
<text x="39.4" y="95.1">SCL_H</text>
<text x="39.4" y="106.5">A0</text>
<text x="39.4" y="108.8">A1</text>
<text x="39.4" y="111.1">A2</text>
<text x="39.4" y="113.4">A3</text>
<text x="39.4" y="115.7">AD4</text>
<text x="39.4" y="118">AD5</text>
<text x="197.9" y="124.8">3.3V</text>
<text x="64.6" y="129.4">D2</text>
<text x="64.6" y="131.7">D8</text>
<text x="138.3" y="127.1">3.3V</text>
<text x="168.1" y="127.1">3.3V</text>
<text x="37.1" y="143.1">RESET</text>
<text x="126.9" y="140.8">3.3V</text>
<text x="172.2" y="143.1">SCL</text>
<text x="172.2" y="140.8">SDA</text>
<text x="64.6" y="147.7">D3</text>
<text x="64.6" y="150">D9</text>
<text x="92.5" y="145.4">3.3V</text>
<text x="172.2" y="150">INT2</text>
<text x="172.2" y="147.7">INT1</text>
<text x="186" y="145.4">SDA</text>
<text x="245.5" y="145.4">SDA_H</text>
<text x="66.9" y="161.4">D4</text>
<text x="66.9" y="163.7">D5</text>
<text x="66.9" y="166">D6</text>
<text x="186" y="166">SCL</text>
<text x="245.5" y="166">SCL_L</text>
<text x="33" y="170.6">3.3V</text>
<text x="66.9" y="168.3">D7</text>
<text x="27.9" y="184.3">INT1</text>
<text x="27.9" y="182">INT2</text>
<text x="60" y="182">A0</text>
<text x="80.6" y="182">A1</text>
<text x="103.5" y="182">A2</text>
<text x="124.1" y="182">A3</text>
<text x="27.9" y="186.6">INT0</text>
</g>
</svg>
